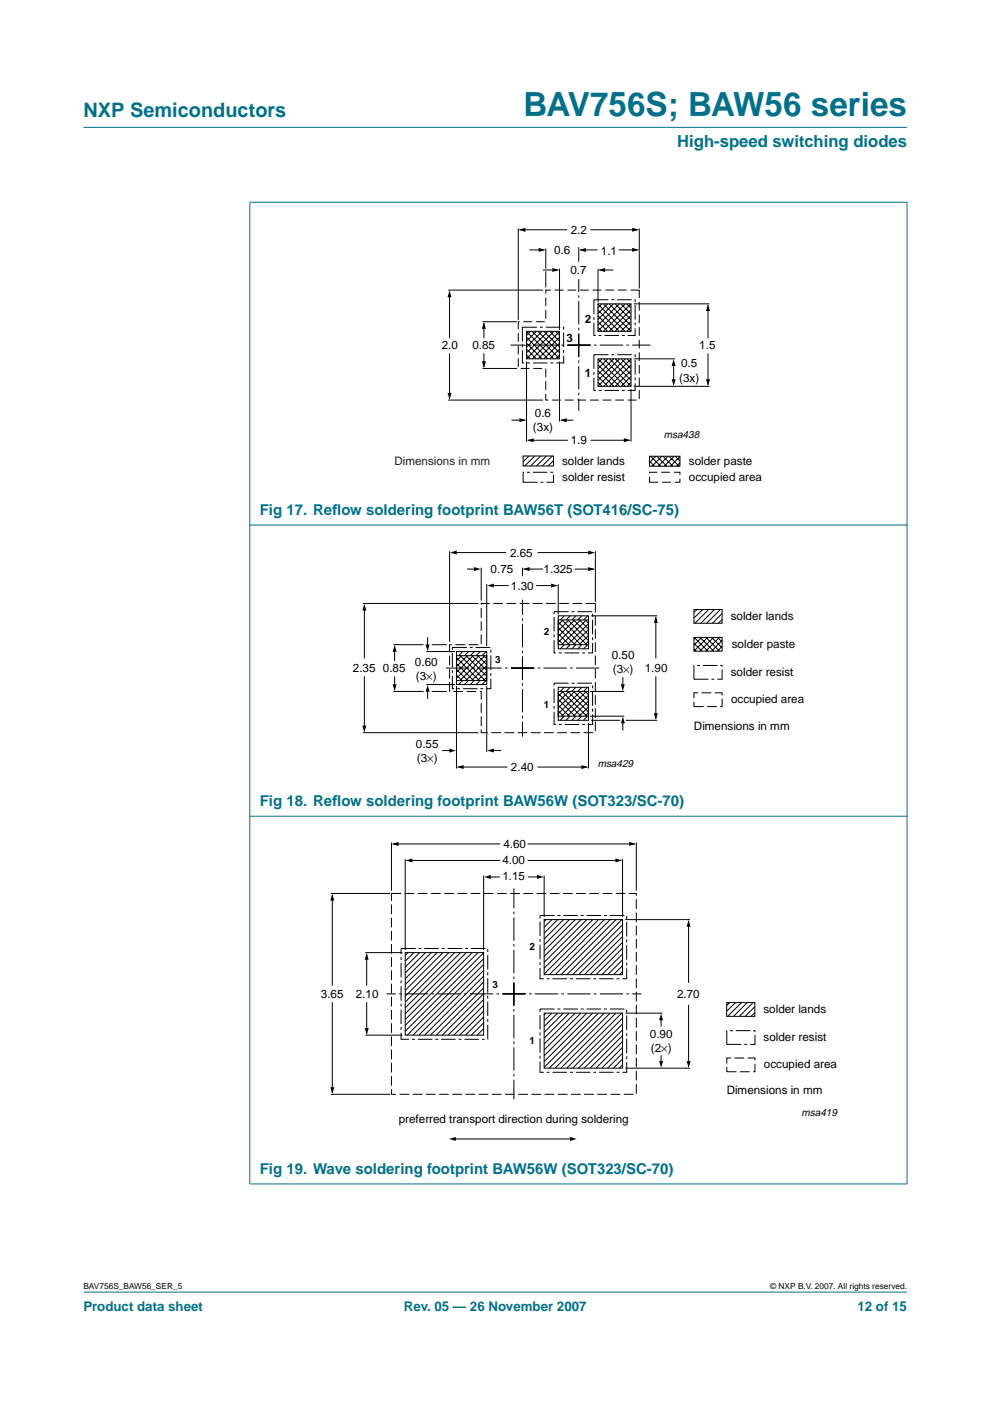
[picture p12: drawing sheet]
<svg xmlns="http://www.w3.org/2000/svg" width="210mm" height="297mm" viewBox="0 0 210 297" stroke-linecap="round" stroke-linejoin="round" font-family="sans-serif">
<g fill="#00708a" stroke="#00708a" stroke-width=".21">
<path d="M17.7 273.9h174.6z"/>
<path d="M17.7 27h174.6z"/>
<path d="M53 42.9v208.1z"/>
<path d="M192.3 42.9v208.1z"/>
<path d="M52.9 42.9h139.5z"/>
<path d="M52.9 111.3h139.5z"/>
<path d="M52.9 173.1h139.5z"/>
<path d="M52.9 251h139.5z"/>
</g>
<g fill="#000">
<path d="M110 48.7l1.4-.4v.9zM114.2 52.6l1.4 .4-1.4 .4zM117.1 56.8l1.4 .4-1.4 .5zM122.8 53l1.4-.4v.8zM126.9 57.2l1.4-.4v.9zM134 52.5l1.4 .5-1.4 .4zM134 48.3l1.4 .4-1.4 .4zM95.3 61.6l.4 1.4h-.8zM102.6 68.3l.4 1.4h-.8zM102.2 76.6h.8l-.4 1.4zM142.8 76.2l.4 1.4h-.8zM150.1 64.5l.4 1.4h-.8z"/>
<path d="M94.9 83.3h.8l-.4 1.4zM110.1 88.6l1.5 .5-1.5 .4zM111.7 93.3l1.4-.4v.9zM118.8 89.1l1.4-.4v.8zM132.3 92.9l1.4 .4-1.4 .5zM142.4 80.4h.9l-.5 1.4zM149.7 80.4h.8l-.4 1.4zM95.4 117.2l1.4-.5v.9zM124.7 116.7l1.4 .5-1.4 .4zM77.3 128l.4 1.5h-.9zM83.7 136.8l.4 1.4h-.8zM90.2 136.6h.9l-.4 1.4z"/>
<path d="M100.5 120.2l1.4 .5-1.4 .4zM103.3 124.2l1.4-.5v.9zM110.9 120.7l1.4-.5v.9zM116.8 123.7l1.5 .5-1.5 .4zM124.7 120.2l1.4 .5-1.4 .4zM139.1 130.7l.4 1.4h-.9zM76.8 153.8h.9l-.4 1.4zM83.2 145.1h.9l-.4 1.4zM90.7 145.2l.4 1.5h-.9zM95.3 158.7l1.4 .4-1.4 .5zM103.3 159.1l1.4-.4v.8zM131.6 145.1h.9l-.4 1.4z"/>
<path d="M132.1 151.9l.4 1.5h-.9zM138.6 151.2h.9l-.4 1.4zM83.1 178.9l1.4-.4v.9zM96.9 162.6l1.4-.4v.8zM123.3 162.2l1.4 .4-1.4 .5zM133.4 178.5l1.4 .4-1.4 .4zM70.5 189.5l.4 1.4h-.9zM86 182.4l1.4-.4v.9zM102.6 185.9l1.4-.4v.9zM113.9 185.5l1.4 .4-1.4 .4zM130.5 182l1.4 .4-1.4 .4zM146 195.1l.4 1.4h-.8z"/>
<path d="M77.7 202.1l.5 1.4h-.9zM77.3 218h.9l-.5 1.4zM140.2 214.9l.4 1.4h-.9zM70 230.5h.9l-.4 1.4zM139.7 225h.9l-.4 1.4zM145.6 225h.8l-.4 1.4zM95.2 241.5l1.4-.5v.9zM120.8 241l1.5 .5-1.5 .4z"/>
</g>
<path d="M110.8 69.4h8.7v7.6h-8.7zM125.9 63.5h8.8v7.6h-8.8zM125.9 75.2h8.8v7.6h-8.8zM110.9 100.1h6.5v2.1h-6.5zM95.9 137.3h8.2v8.7h-8.2zM117.5 129.7h8.1v8.7h-8.1zM117.5 144.8h8.1v8.8h-8.1zM147.1 141.1h6v2.9h-6zM114.5 194.1h18.4v13.4h-18.4zM85 201.1h18.4v19.2h-18.4zM114.5 213.9h18.4v13.4h-18.4zM154.1 218.5h6v2.9h-6z" fill="none" stroke="#000" stroke-width=".21" stroke-dasharray="3.1 .6 .6 .6" stroke-linecap="butt"/>
<path d="M115.7 61.5h19.8v23.3h-19.8v-6.7h-5.8v-9.9h5.8zM137.7 100.1h6.5v2.1h-6.5z" fill="none" stroke="#000" stroke-width=".21" stroke-dasharray="1.9 .8" stroke-linecap="butt"/>
<g fill="none" stroke="#000" stroke-width=".21">
<path d="M109.9 48.4v19.4M110.2 48.7h10M112.2 53h3.2M115.1 57.2h3.2M115.7 52.7v4.3M115.7 57.5v3.4M118.6 57v13M122.7 52.4v3.1M123 53h3.7M125.2 48.7h10M126.8 57v7.1M127.1 57.2h2.9"/>
<path d="M131.2 53h4M135.5 48.4v12.8M95 61.5h20.1M95.3 61.8v9.9M95.3 74.9v9.6M102.3 78.1h7.3M102.3 68.2h7.3M102.6 68.5v3.2M102.6 74.9v2.9M111.6 70.3l5.8 5.8M111.6 70.3h7v5.8h-7zM111.6 71.5l4.6 4.6"/>
<path d="M111.6 72.8l3.4 3.3M111.6 74l2.1 2.1M111.6 75.2l.9 .9M111.6 76.7v16.9M112.5 70.3l-.9 .8M112.8 70.3l5.9 5.8M113.7 70.3l-2.1 2M114.1 70.3l4.5 4.5M115 70.3l-3.4 3.3M115.3 70.3l3.3 3.3M116.2 70.3l-4.6 4.5M116.5 70.3l2.1 2"/>
<path d="M117.4 70.3l-5.8 5.8M117.8 70.3l.8 .8M118.6 71.5l-4.5 4.6M118.6 72.8l-3.3 3.3M118.6 74l-2 2.1M118.6 75.2l-.8 .9M118.6 76.7v12.7M118.7 70.3l-5.9 5.8M126.7 64.4l5.8 5.9M126.7 65.7l4.6 4.6M126.7 66.9l3.4 3.4M126.7 68.2l2.1 2.1"/>
<path d="M126.7 69.4l.9 .9M126.8 76.1l5.8 5.8M126.8 64.4h7v5.9h-7zM126.8 76.1h7v5.8h-7zM126.8 77.4l4.5 4.5M126.8 78.6l3.3 3.3M126.8 79.8l2.1 2.1M127.6 64.4l-.9 .9M127.6 76.1l-.8 .8M127.9 64.4l5.9 5.9M128 76.1l5.8 5.8M128.8 64.4l-2.1 2.1"/>
<path d="M128.9 76.1l-2.1 2.1M129.2 64.4l4.5 4.6M129.2 76.1l4.6 4.5M130.1 64.4l-3.4 3.3M130.1 76.1l-3.3 3.3M130.4 64.4l3.3 3.3M130.5 76.1l3.3 3.3M131.3 64.4l-4.6 4.6M131.4 76.1l-4.6 4.5M131.7 64.4l2 2.1M131.7 76.1l2.1 2.1M132.5 64.4l-5.8 5.9"/>
<path d="M132.6 76.1l-5.8 5.8M132.9 64.4l.8 .9M132.9 76.1l.9 .8M133.7 65.7l-4.5 4.6M133.7 66.9l-3.3 3.4M133.7 68.2l-2 2.1M133.7 69.4l-.8 .9M133.8 64.4l-5.8 5.9M133.8 77.4l-4.6 4.5M133.8 78.6l-3.3 3.3M133.8 79.8l-2.1 2.1M133.8 76.1l-5.8 5.8"/>
<path d="M134.4 76.1h8.7M134.4 64.4h16M142.8 76.6v4.4M150.1 64.7v7M150.1 74.9v6.7M95 84.8h20.1M108.5 89.1h2.9M110.9 96.7h6.5v2.1h-6.5zM111.9 93.3h8.5M112.1 96.7l-1.2 1.2M113.4 96.7l-2.1 2.1M114.6 96.7l-2.1 2.1"/>
<path d="M115.9 96.7l-2.2 2.1M117.1 96.7l-2.1 2.1M117.4 97.7l-1.2 1.1M118.9 89.1h2.7M125.2 93.3h8.3M126.8 81.1l.8 .8M133.8 82.5v11.1M133.8 81.1l-.9 .8M134.4 81.9h16M137.7 97.8l1.1 1.1M137.7 96.7h6.5v2.2h-6.5zM138 96.7l2.1 2.2"/>
<path d="M139 96.7l-1.3 1.4M139.3 96.7l2.1 2.2M140.3 96.7l-2.1 2.2M140.6 96.7l2.1 2.2M141.6 96.7l-2.1 2.2M141.9 96.7l2.1 2.2M142.9 96.7l-2.1 2.2M143.2 96.7l1 1M144.2 98.1l-.8 .8M144.2 96.8l-2.1 2.1M95.3 116.9v19.2M95.6 117.2h11.7"/>
<path d="M114 117.2h11.9M126.2 116.9v10.8M77 127.9h24.4M77.3 128.2v11.4M83.4 136.7h6.4M83.7 137v3.2M90.4 138.1h6.1M90.7 135.2v1.7M91.5 136.7h3.2M96.8 138.1h6.4v7h-6.4zM96.8 139h6.4v5.3h-6.4zM96.8 139.5l4.8 4.8"/>
<path d="M96.9 138.1l-.1 .1M97.6 139l5.2 5.3M97.9 139l-1.1 1.1M98.1 138.1l-.9 .9M98.8 139l4.4 4.4M99.1 139l-2.3 2.3M99.1 120.7h1.7M99.3 138.1l-.8 .9M100.1 139l3.1 3.2M100.3 139l-3.5 3.5M100.6 138.1l-.9 .9M101.3 139l1.9 1.9"/>
<path d="M101.6 139l-4.8 4.8M101.8 138.1l-.9 .9M102 120.4v7M102.5 139l.7 .7M102.8 139l-5.2 5.3M103.1 138.1l-.9 .9M103.2 123.9v13.1M103.2 139.8l-4.4 4.5M103.8 124.2h4.1M110.8 120.4v1.7M111.1 120.7h4M113.7 124.2h4.4"/>
<path d="M118.3 131.9l4.9 4.8M118.3 133.1l3.6 3.6M118.3 134.4l2.4 2.3M118.3 135.6l1.1 1.1M118.4 130.6h6.4v7h-6.4zM118.4 131.4h6.4v5.3h-6.4zM118.4 123.9v6.4M118.4 130.6h-.1M118.4 136.7l-.1 .1M119.1 131.4l5.3 5.3M119.4 131.4l-1.1 1.1M119.7 130.6l-.9 .8"/>
<path d="M119.7 136.7l-.9 .9M120.4 131.4l4.4 4.4M120.6 131.4l-2.3 2.3M120.9 130.6l-.9 .8M120.9 136.7l-.9 .9M121.6 131.4l3.2 3.2M121.9 120.7h4M121.9 131.4l-3.6 3.6M122.1 130.6l-.8 .8M122.1 136.7l-.8 .9M122.9 131.4l1.9 1.9M123.1 131.4l-4.8 4.8"/>
<path d="M123.4 130.6l-.9 .8M123.4 136.7l-.9 .9M124.1 131.4l.7 .7M124.3 131.4l-5.2 5.3M124.6 130.6l-.9 .8M124.6 136.7l-.9 .9M124.8 136l-.8 .7M124.8 134.7l-2 2M124.8 133.5l-3.2 3.2M124.8 132.3l-4.5 4.4M125.4 130.6h13.9M139.1 130.9v8.7"/>
<path d="M147.1 135.1h6v3h-6zM147.1 129.2h6v2.9h-6zM147.1 136.4l1.7 1.6M147.1 137.6l.5 .5M147.2 135.1l2.9 3M147.6 135.1l-.5 .4M147.8 129.2l-.7 .6M148.4 135.1l2.9 3M148.8 135.1l-1.7 1.6M149 129.2l-1.8 1.8M149.7 135.2l2.9 2.9M150.1 135.1l-3 3"/>
<path d="M150.3 129.2l-3 2.9M150.9 135.1l2.2 2.2M151.3 135.1l-2.9 3M151.5 129.2l-2.9 2.9M152.1 135.1l1 1M152.5 135.1l-2.9 2.9M152.7 129.2l-2.9 2.9M153.1 137l-1 1M153.1 131.3l-.8 .8M153.1 130.1l-2 2M153.1 135.8l-2.2 2.2M77 155.3h24.4"/>
<path d="M77.3 143.4v11.7M83.4 146.6h6.4M83.7 143.4v2.9M90.4 145.1h6.1M90.7 146.4v1.7M91.5 146.6h3.2M93.9 159.1h1.7M96.8 145.4v17.5M96.8 140.7l3.6 3.6M96.8 141.9l2.3 2.4M96.8 143.2l1.1 1.1M96.9 144.3h-.1"/>
<path d="M98.1 144.3l-.9 .8M99.3 144.3l-.8 .8M100.6 144.3l-.9 .8M101.8 144.3l-.9 .8M103.1 144.3l-.9 .8M103.2 145.4v14M103.2 143.5l-.7 .8M103.2 142.3l-1.9 2M103.2 141.1l-3.2 3.2M104.4 159.1h1.7M118.3 147l4.9 4.8M118.3 148.3l3.6 3.5"/>
<path d="M118.3 149.5l2.4 2.3M118.3 150.7l1.1 1.1M118.4 145.7h6.4v7h-6.4zM118.4 146.6h6.4v5.2h-6.4zM118.4 145.7l-.1 .1M118.4 151.8l-.1 .1M119.1 146.6l5.3 5.2M119.4 146.6l-1.1 1M119.7 145.7l-.9 .9M119.7 151.8l-.9 .9M120.4 146.6l4.4 4.4M120.6 146.6l-2.3 2.3"/>
<path d="M120.9 145.7l-.9 .9M120.9 151.8l-.9 .9M121.6 146.6l3.2 3.1M121.9 146.6l-3.6 3.5M122.1 145.7l-.8 .9M122.1 151.8l-.8 .9M122.9 146.6l1.9 1.9M123.1 146.6l-4.8 4.7M123.4 145.7l-.9 .9M123.4 151.8l-.9 .9M124.1 146.6l.7 .6M124.3 146.6l-5.2 5.2"/>
<path d="M124.6 145.7l-.9 .9M124.6 151.8l-.9 .9M124.8 151.1l-.8 .7M124.8 149.9l-2 1.9M124.8 148.6l-3.2 3.2M124.8 147.4l-4.5 4.4M124.8 153.3v9.6M125.1 146.6h7.2M125.1 151.8h7.2M125.4 152.7h6.1M132.1 143.7v1.7M132.1 153.1v1.7"/>
<path d="M132.6 152.7h6.7M139.1 143.4v9M83 178.6v10.2M83.3 178.9h22.7M97.1 162.6h10.5M111.9 178.9h22.7M114 162.6h10.5M134.9 178.6v10.2M70.2 189.4h12.5M70.5 189.7v19.3M85.9 182.1v19.3M86.2 182.4h19.8"/>
<path d="M102.5 185.6v15.8M103.8 185.9h2.1M111.9 182.4h19.8M112 185.9h2.1M115.4 195h16.6v11.6h-16.6zM115.4 185.6v8.8M115.8 195l-.4 .4M117 195l-1.6 1.6M118.3 195l-2.9 2.9M119.5 195l-4.1 4.1M120.7 195l-5.3 5.3M122 195l-6.6 6.6"/>
<path d="M123.2 195l-7.8 7.8M124.4 195l-9 9M125.7 195l-10.3 10.3M126.9 195l-11.5 11.5M128.1 195l-11.6 11.6M129.4 195l-11.7 11.6M130.6 195l-11.6 11.6M131.9 195l-11.7 11.6M132 182.1v12.3M132 199.8l-6.9 6.8M132 198.6l-8.1 8M132 197.3l-9.3 9.3"/>
<path d="M132 196.1l-10.6 10.5M132.6 195h13.7M146 195.3v13.1M70.5 212.5v19.2M77.5 202h7.8M77.5 219.5h7.8M77.7 202.3v6.7M77.7 212.5v6.7M85.9 202h16.6v17.5h-16.6zM86.5 202l-.6 .6M87.7 202l-1.8 1.8M89 202l-3.1 3"/>
<path d="M90.2 202l-4.3 4.3M91.5 202l-5.6 5.5M92.7 202l-6.8 6.7M93.9 202l-8 8M95.2 202l-9.3 9.2M96.4 202l-10.5 10.5M97.6 202l-11.7 11.7M98.9 202l-13 12.9M100.1 202l-14.2 14.2M101.4 202l-15.5 15.4M102.5 219.3l-.1 .2M102.5 218.1l-1.3 1.4"/>
<path d="M102.5 216.9l-2.6 2.6M102.5 215.6l-3.8 3.9M102.5 214.4l-5 5.1M102.5 213.2l-6.3 6.3M102.5 211.9l-7.5 7.6M102.5 210.7l-8.8 8.8M102.5 209.4l-10 10.1M102.5 208.2l-11.2 11.3M102.5 207l-12.5 12.5M102.5 205.7l-13.7 13.8M102.5 204.5l-14.9 15M102.5 203.3l-16.2 16.2"/>
<path d="M102.5 202l-16.6 16.6M115.4 214.8h16.6v11.7h-16.6zM115.7 214.8l-.3 .4M117 214.8l-1.6 1.6M118.2 214.8l-2.8 2.9M119.5 214.8l-4.1 4.1M120.7 214.8l-5.3 5.3M121.9 214.8l-6.5 6.6M123.2 214.8l-7.8 7.8M124.4 214.8l-9 9M125.6 214.8l-10.2 10.3M126.9 214.8l-11.5 11.5"/>
<path d="M128.1 214.8l-11.7 11.7M129.4 214.8l-11.7 11.7M130.6 214.8l-11.7 11.7M131.8 214.8l-11.6 11.7M132 206l-.7 .6M132 204.7l-1.9 1.9M132 203.5l-3.1 3.1M132 202.3l-4.4 4.3M132 201l-5.6 5.6M132 219.6l-6.9 6.9M132 218.4l-8.1 8.1M132 217.1l-9.4 9.4"/>
<path d="M132 215.9l-10.6 10.6M132.6 214.8h7.9M140.2 216v1.5M146 213.1v13.1M154.1 212.6h5.9v2.9h-5.9zM154.7 212.6l-.6 .6M156 212.6l-1.9 1.8M157.2 212.6l-2.9 2.9M158.4 212.6l-2.9 2.9M159.7 212.6l-2.9 2.9M160 214.7l-.8 .8M160 213.4l-2 2.1"/>
<path d="M70.2 232h12.5M132 225.8l-.7 .7M132 224.5l-1.9 2M132 223.3l-3.2 3.2M132 222.1l-4.4 4.4M132 220.8l-5.7 5.7M132.6 226.5h13.7M140.2 223.9v1.3M96.4 241.5h24.7"/>
</g>
<path d="M120.3 73.2h17.6M122.7 70.7v16.4M122.7 75.7v-16.5M125.2 73.2h-16.9M110.8 139.2v17M108.4 141.6h18.7M110.8 144.1v-17M113.3 141.6h-18.7M106.5 210.7h29.5M109 208.3v24.8M109 213.2v-24.9M111.4 210.7h-29.4" fill="none" stroke="#000" stroke-width=".21" stroke-dasharray="4.9 .7 .5 .7" stroke-linecap="butt"/>
<path d="M102 127.9h24.2v27.4h-24.2v-8.7h-6.7v-9.9h6.7zM147.1 146.9h6v2.9h-6zM83 189.4h51.9v42.6h-51.9zM154.1 224.3h6v2.9h-6z" fill="none" stroke="#000" stroke-width=".21" stroke-dasharray="2.1 .7" stroke-linecap="butt"/>
<text font-size="7.1" fill="#00708a" x="111" y="24.7">BAV756S; BAW56 series</text>
<text font-size="4.2" fill="#00708a" x="17.7" y="24.9">NXP Semiconductors</text>
<text font-size="3.5" fill="#00708a" x="143.6" y="31.1">High-speed switching diodes</text>
<g font-size="3.2" fill="#00708a">
<text x="55.1" y="109.2">Fig 17. Ref</text>
<text x="70.4" y="109.2">low soldering footprint BAW56T (SOT416/SC-75)</text>
<text x="55.1" y="170.9">Fig 18. Ref</text>
<text x="70.4" y="170.9">low soldering footprint BAW56W (SOT323/SC-70)</text>
<text x="55.1" y="248.9">Fig 19. Wave soldering footprint BAW56W (SOT323/SC-70)</text>
</g>
<g font-size="2.8" fill="#00708a">
<text x="17.7" y="278">Product data sheet</text>
<text x="85.6" y="278">Rev. 05 — 26 November 2007</text>
<text x="181.8" y="278">12 of 15</text>
</g>
<g font-size="2.5">
<text x="117.5" y="53.9">0.6</text>
<text x="121" y="49.6">2.2</text>
<text x="121" y="58.1">0.7</text>
<text x="127.4" y="54">1.1</text>
<text x="124" y="68.4">2</text>
<text x="93.7" y="74.1">2.0</text>
<text x="100.2" y="74.1">0.85</text>
<text x="120.1" y="72.5">3</text>
<text x="144.4" y="77.9">0.5</text>
<text x="148.3" y="74.1">1.5</text>
<text x="124" y="79.9">1</text>
<text x="144" y="80.9">(3x)</text>
<text x="113.4" y="88.5">0.6</text>
<text x="113" y="91.5">(3x)</text>
<text x="121" y="94.2">1.9</text>
<text x="119.2" y="98.6">solder lands</text>
<text x="119.2" y="101.9">solder resist</text>
<text x="146.1" y="101.9">occupied area</text>
<text x="146.1" y="98.6">solder paste</text>
<text x="108.1" y="118.1">2.65</text>
<text x="104" y="121.6">0.75</text>
<text x="108.3" y="125.1">1.30</text>
<text x="115.3" y="121.6">1.325</text>
<text x="154.9" y="131.4">solder lands</text>
<text x="155.2" y="137.3">solder paste</text>
<text x="74.8" y="142.6">2.35</text>
<text x="81.2" y="142.6">0.85</text>
<text x="88" y="141.1">0.60</text>
<text x="129.7" y="139.6">0.50</text>
<text x="129.9" y="142.6">(3×)</text>
<text x="136.7" y="142.6">1.90</text>
<text x="154.9" y="143.3">solder resist</text>
<text x="88.2" y="144.1">(3×)</text>
<text x="155" y="149.1">occupied area</text>
<text x="147.1" y="154.8">Dimensions in mm</text>
<text x="88.2" y="158.6">0.55</text>
<text x="88.4" y="161.6">(3×)</text>
<text x="108.3" y="163.5">2.40</text>
<text x="106.7" y="179.7">4.60</text>
<text x="106.5" y="183.2">4.00</text>
<text x="106.5" y="186.5">1.15</text>
<text x="68" y="211.6">3.65</text>
<text x="75.4" y="211.6">2.10</text>
<text x="143.6" y="211.6">2.70</text>
<text x="161.9" y="214.8">solder lands</text>
<text x="137.8" y="220">0.90</text>
<text x="161.9" y="220.7">solder resist</text>
<text x="138" y="223">(2×)</text>
<text x="162" y="226.5">occupied area</text>
<text x="154.1" y="232">Dimensions in mm</text>
<text x="84.6" y="238.2">preferred transport direction during soldering</text>
</g>
<text font-size="2.5" fill="#231f20" x="83.6" y="98.6">Dimensions in mm</text>
<g font-size="2.2">
<text x="140.7" y="92.9">msa438</text>
<text x="126.7" y="162.7">msa429</text>
<text x="170" y="236.6">msa419</text>
</g>
<g font-size="2.1">
<text x="115.3" y="134.7">2</text>
<text x="105" y="140.6">3</text>
<text x="115.3" y="150.2">1</text>
<text x="112.2" y="201.5">2</text>
<text x="104.4" y="209.6">3</text>
<text x="112.2" y="221.4">1</text>
</g>
<g font-size="1.8">
<text x="17.7" y="273.4">BAV756S_BAW56_SER_5</text>
<text x="163.3" y="273.4">© NXP B.V. 2007. All rights reserved.</text>
</g>
</svg>
